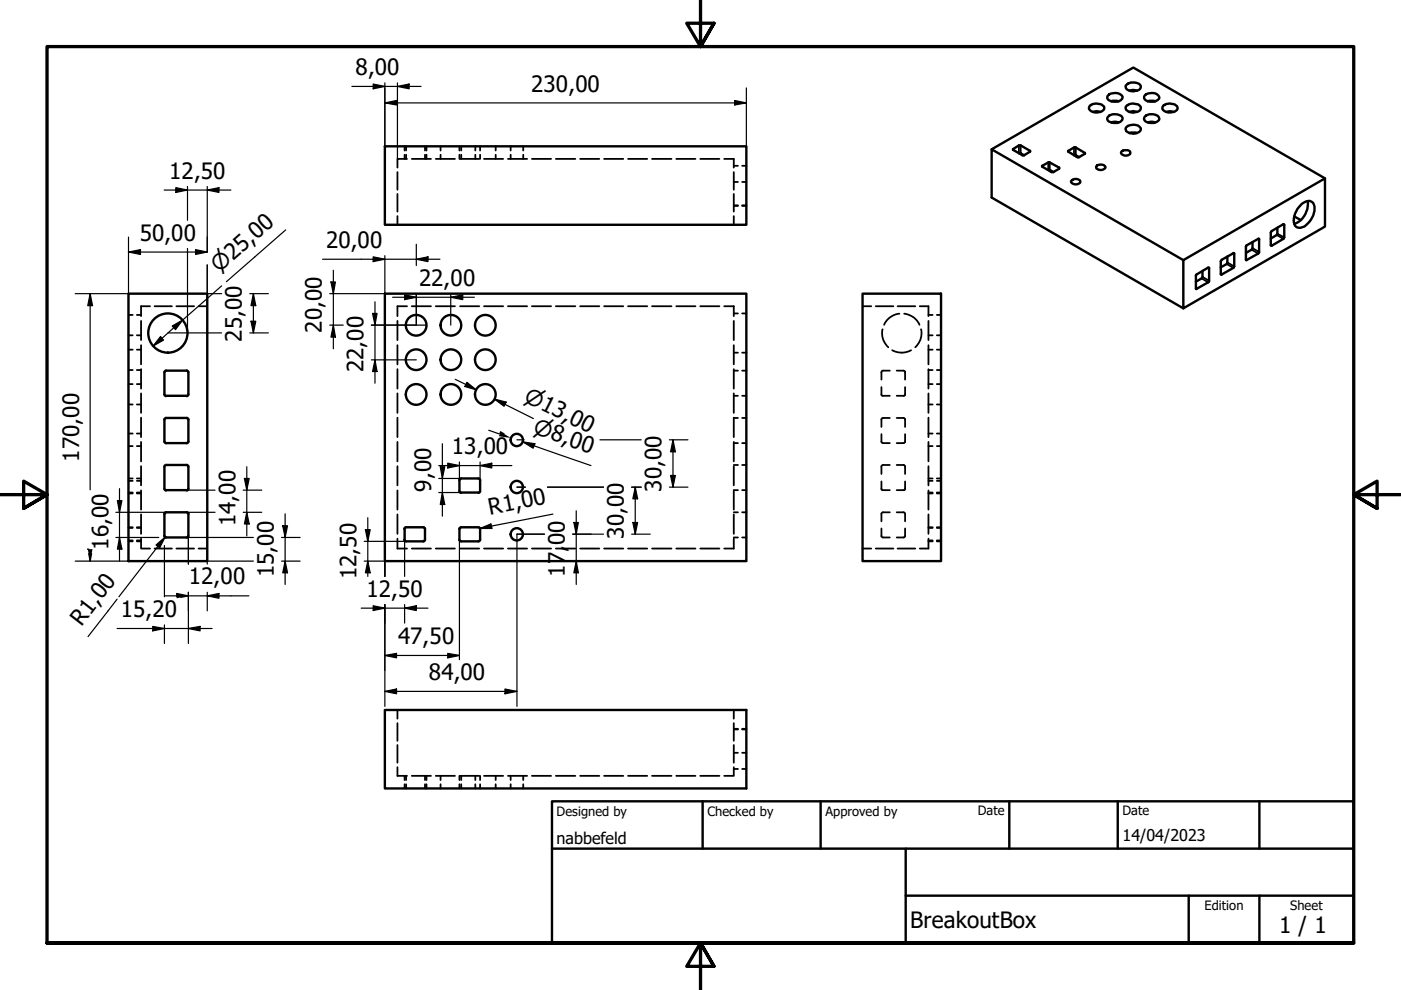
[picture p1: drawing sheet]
<svg xmlns="http://www.w3.org/2000/svg" width="297mm" height="210mm" viewBox="0 0 297 210" stroke-linecap="round" stroke-linejoin="round" font-family="sans-serif">
<!-- layer: Hidden (ISO) -->
<g fill="none" stroke="#000" stroke-width=".38">
<path d="M84.3 36.5v3.7M85.8 31v.9M85.8 32.8v.9M86.1 31v.9M86.1 32.8v.9M86.3 33.7h-2v1.8M87.3 33.7h4.1M90.1 31v.9M90.1 32.8v.9M90.4 31v.9M90.4 32.8v.9M92.4 33.7h4.1"/>
<path d="M93.4 31v.9M93.4 32.8v.9M97.4 31v.9M97.4 32.8v.9M97.5 33.7h4.1M97.8 31v.9M97.8 32.8v.9M100.8 31v.9M100.8 32.8v.9M101.8 31v.9M101.8 32.8v.9M102.6 33.7h4.1"/>
<path d="M105.1 31v.9M105.1 32.8v.9M107.7 33.7h4.1M108.3 31v.9M108.3 32.8v.9M110.9 31v.9M110.9 32.8v.9M112.8 33.7h4M117.9 33.7h4.1M123 33.7h4.1M128.1 33.7h4M133.2 33.7h4"/>
<path d="M138.2 33.7h4.2M143.4 33.7h4M148.5 33.7h4M153.5 33.7h2.1v1.8M155.6 36.5v3.7M155.6 38.6h.9M155.6 35.2h.9M157.4 38.6h.8M157.4 35.2h.8M84.3 41.1v3.8M84.3 45.8v1.9M155.6 41.1v3.8"/>
<path d="M155.6 45.8v1.9M155.6 43.7h.9M155.6 43.5h.9M157.4 43.7h.8M157.4 43.5h.8M27.2 66.8h.9M27.2 71.1h.9M27.2 74.1h.9M27.2 78.5h.9M29 66.8h.9M29 71.1h.9M29 74.1h.9"/>
<path d="M29 78.5h.9M29.9 68v4.1M29.9 73.2v4.1M29.9 78.3v4.1M31.8 64.9h-1.9v2.1M32.8 64.9h3.6M37.4 64.9h3.7M42.1 64.9h1.8M84.3 68v4.1M84.3 73.2v4.1M84.3 78.3v4.1M86.3 64.9h-2v2.1"/>
<path d="M87.3 64.9h4.1M92.4 64.9h4.1M97.5 64.9h4.1M102.6 64.9h4.1M107.7 64.9h4.1M112.8 64.9h4M117.9 64.9h4.1M123 64.9h4.1M128.1 64.9h4M133.2 64.9h4M138.2 64.9h4.2M143.4 64.9h4"/>
<path d="M148.5 64.9h4M153.5 64.9h2.1v2.1M155.6 68v4.1M155.6 73.2v4.1M155.6 78.3v4.1M155.6 78.6h.9M155.6 74.8h.9M155.6 66.5h.9M157.4 78.6h.8M157.4 74.8h.8M157.4 66.5h.8M182.9 64.9h1.8"/>
<path d="M185.7 64.9h3.7M186.9 78.8v1.7M187.1 69.8a3.8 3.8 0 0 0 1.2 3.8M188.7 78.6h-1.7M189.2 74.3a4.2 4.2 0 0 0 4 0M190.1 78.6h1.7M190.3 64.9h3.8M190.7 66.5a4 4 0 0 0-3.2 2.4M191.7 66.5a4 4 0 0 1 3.2 2.4M191.9 78.8v1.7M195 64.9h1.8v2.1M195.3 69.8a3.8 3.8 0 0 1-1.2 3.8"/>
<path d="M196.8 66.8h.9M196.8 71.1h.9M196.8 74.1h.9M196.8 78.5h.9M196.8 68v4.1M196.8 73.2v4.1M196.8 78.3v4.1M198.6 66.8h.9M198.6 71.1h.9M198.6 74.1h.9M198.6 78.5h.9M27.2 81.4h.9"/>
<path d="M27.2 85.8h.9M27.2 91.9h.9M27.2 94.6h.9M29 81.4h.9M29 85.8h.9M29 91.9h.9M29 94.6h.9M29.9 83.4v4.1M29.9 88.6v4.1M29.9 93.7v4.1M29.9 98.8v4.1M84.3 83.4v4.1"/>
<path d="M84.3 88.6v4.1M84.3 93.7v4.1M84.3 98.8v4.1M155.6 83.4v4.1M155.6 88.6v4.1M155.6 93.7v4.1M155.6 98.8v4.1M155.6 83.9h.9M155.6 94h.9M155.6 88.6h.9M155.6 98.6h.9M157.4 83.9h.8"/>
<path d="M157.4 94h.8M157.4 88.6h.8M157.4 98.6h.8M186.9 92v1.8M186.9 88.8v1.7M186.9 82.1v1.7M186.9 98.8v1.7M187 83.9h1.7M187 93.9l1.7 .1M188.7 98.6l-1.7 .1M188.7 88.6l-1.7 .1M190.1 83.9h1.7"/>
<path d="M190.1 88.6l1.7 .1M190.1 98.6l1.7 .1M191.8 93.9l-1.7 .1M191.9 88.8v1.7M191.9 82.1v1.7M191.9 92v1.8M191.9 98.8v1.7M196.8 81.4h.9M196.8 85.8h.9M196.8 91.9h.9M196.8 94.6h.9M196.8 83.4v4.1"/>
<path d="M196.8 88.6v4.1M196.8 93.7v4.1M196.8 98.8v4.1M198.6 81.4h.9M198.6 85.8h.9M198.6 91.9h.9M198.6 94.6h.9M27.2 101.4h.9M27.2 104.4h.9M27.2 114.8h.9M27.2 111.8h.9M27.2 111.9h.9"/>
<path d="M27.2 114.6h.9M27.2 102h.9M27.2 104.6h.9M29 101.4h.9M29 104.4h.9M29 114.8h.9M29 111.8h.9M29 111.9h.9M29 114.6h.9M29 102h.9M29 104.6h.9M29.9 114.2v2.1h1.9"/>
<path d="M29.9 104v4M29.9 109.1v4.1M32.8 116.3h3.6M37.4 116.3h3.7M42.1 116.3h1.8M84.3 114.2v2.1h2M84.3 104v4M84.3 109.1v4.1M87.3 116.3h4.1M92.4 116.3h4.1M97.5 116.3h4.1M102.6 116.3h4.1"/>
<path d="M107.7 116.3h4.1M112.8 116.3h4M117.9 116.3h4.1M123 116.3h4.1M128.1 116.3h4M133.2 116.3h4M138.2 116.3h4.2M143.4 116.3h4M148.5 116.3h4M155.6 104v4M155.6 109.1v4.1M155.6 114.2v2.1h-2.1"/>
<path d="M155.6 114h.9M155.6 108.6h.9M155.6 103.9h.9M157.4 114h.8M157.4 108.6h.8M157.4 103.9h.8M182.9 116.3h1.8M185.7 116.3h3.7M186.9 108.8v1.7M186.9 102.1v1.7M186.9 112v1.8M187 113.9l1.7 .1"/>
<path d="M187 103.9h1.7M188.7 108.6l-1.7 .1M190.1 103.9h1.7M190.1 108.6l1.7 .1M190.3 116.3h3.8M191.8 113.9l-1.7 .1M191.9 108.8v1.7M191.9 112v1.8M191.9 102.1v1.7M196.8 114.2v2.1h-1.8M196.8 101.4h.9M196.8 104.4h.9"/>
<path d="M196.8 114.8h.9M196.8 111.8h.9M196.8 111.9h.9M196.8 114.6h.9M196.8 102h.9M196.8 104.6h.9M196.8 104v4M196.8 109.1v4.1M198.6 101.4h.9M198.6 104.4h.9M198.6 114.8h.9M198.6 111.8h.9"/>
<path d="M198.6 111.9h.9M198.6 114.6h.9M198.6 102h.9M198.6 104.6h.9M84.3 150.5v1.9M84.3 153.3v3.8M84.3 158v3.7M155.6 150.5v1.9M155.6 153.3v3.8M155.6 158v3.7M155.6 159.6h.9M155.6 154.5h.9"/>
<path d="M155.6 154.7h.9M157.4 159.6h.8M157.4 154.5h.8M157.4 154.7h.8M84.3 162.7v1.8h2M85.8 164.5v.9M85.8 166.3v.9M86.1 164.5v.9M86.1 166.3v.9M87.3 164.5h4.1M90.1 164.5v.9M90.1 166.3v.9"/>
<path d="M90.4 164.5v.9M90.4 166.3v.9M92.4 164.5h4.1M93.4 164.5v.9M93.4 166.3v.9M97.4 164.5v.9M97.4 166.3v.9M97.5 164.5h4.1M97.8 164.5v.9M97.8 166.3v.9M100.8 164.5v.9M100.8 166.3v.9"/>
<path d="M101.8 164.5v.9M101.8 166.3v.9M102.6 164.5h4.1M105.1 164.5v.9M105.1 166.3v.9M107.7 164.5h4.1M108.3 164.5v.9M108.3 166.3v.9M110.9 164.5v.9M110.9 166.3v.9M112.8 164.5h4M117.9 164.5h4.1"/>
<path d="M123 164.5h4.1M128.1 164.5h4M133.2 164.5h4M138.2 164.5h4.2M143.4 164.5h4M148.5 164.5h4M155.6 162.7v1.8h-2.1M155.6 163h.9M157.4 163h.8"/>
</g>
<!-- layer: Visible (ISO) -->
<g fill="none" stroke="#000" stroke-width=".51">
<path d="M235.2 20a2.23 2.23 0 0 1 2.8 .5 1.39 1.39 0 0 1-1.9 1.1l-.4-.1a.8 .8 0 0 1-.8-.4 .8 .8 0 0 1 .1-.9zM238.9 17.9a2.13 2.13 0 0 1 3 .4v.2a1.84 1.84 0 0 1-2.6 .6 .72 .72 0 0 1-.4-1.2zM239.5 19.2l.6-.1 .9 .1M240.3 19.1v.2M81.6 31h76.6v16.7h-76.6zM210.2 31.7l30.1-17.4 40.6 23.5M214.8 31.6l1.2-.8h.4l2 1.3-1.3 .8h-.3l-2-1.1zM216 32.5h.4l.7 .4M220.9 35.2l1.6-.8 2 1.1 .1 .2-1.3 .8h-.4zM222.2 36h.4l.7 .5M222.9 36.2l-.2 .1M226.4 32l1.6-.8 2.1 1.3-1.6 .9z"/>
<path d="M227.2 38.3a1.23 1.23 0 0 1 1.8 .2 1.09 1.09 0 0 1-1.8 .3l-.1-.2zM227.7 32.9h.3l.8 .4M228.3 33.1l-.1 .1M231.1 22.4a2.38 2.38 0 0 1 3 .3 1.23 1.23 0 0 1-1.5 1.1l-1.1-.1a.75 .75 0 0 1-.6-.5 .75 .75 0 0 1 .2-.8zM231.7 23.7l.6-.1 1 .1M232.5 35.2a1.19 1.19 0 0 1 1.9 .3 1.19 1.19 0 0 1-2 0zM234.8 24.9a2.31 2.31 0 0 1 3.1-.2 1.09 1.09 0 0 1-1.4 1.4l-.8-.1a.87 .87 0 0 1-.9-1.1zM235.6 25.9l.6-.1 1 .1M235.6 21.5l.3-.1 1.3 .1M237.8 32.1a1.37 1.37 0 0 1 1.8 .2 .91 .91 0 0 1-1.3 .6 .54 .54 0 0 1-.5-.8zM238.9 26.9a2.13 2.13 0 0 1 3 .3 1.39 1.39 0 0 1-1.9 1.1l-.7-.2a.72 .72 0 0 1-.4-1.2zM238.9 22.4a2.27 2.27 0 0 1 2.8 .1l.2 .2a.99 .99 0 0 1-1.2 1.1 1.56 1.56 0 0 1-2.1-1z"/>
<path d="M239.5 28.2l.3-.1 1.2 .1M239.5 23.7l.6-.1 .9 .1M240.3 23.6v.2M242.8 20.2a1.97 1.97 0 0 1 3 .5 2.04 2.04 0 0 1-3.2 .1zM242.8 24.7a2.1 2.1 0 0 1 2.9 .3 1.05 1.05 0 0 1-1 1.1 1.6 1.6 0 0 1-2.1-1zM243.3 21.5l.3-.1 1.4 .1M243.3 25.9l.7-.1 1 .1M246.6 22.4a2.36 2.36 0 0 1 3 .1 .79 .79 0 0 1-.7 1.2 2.05 2.05 0 0 1-2.5-.6zM247.3 23.7l.6-.1 1 .1M250.9 55.2l30-17.4v10.2l-30 17.4zM250.9 55.2l-40.7-23.5v10.2l40.7 23.5M253.7 58.2l2.6-1.5v3.1l-2.7 1.5v-2.9z"/>
<path d="M255 57.4l-.1 1.6-1.3 .7M259 55.1l2.6-1.5 .1 .2-.1 2.8-2.6 1.7-.2-.2v-2.7zM260.2 54.4v1.5l-1.4 .8M264.3 52l2.7-1.4v3l-2.8 1.6v-3zM265.6 51.3v1.4l-1.4 .9M269.6 49.1l2.5-1.6 .2 .2v2.6l-.1 .3-2.6 1.5-.2-.1v-2.7zM270.8 48.3v1.5l-1.4 .8M274.4 45.9l1.4 .7M275.8 43.5a1.77 1.77 0 0 1 2.6-.4 4.1 4.1 0 0 1-2.3 5.1 1.25 1.25 0 0 1-1.4-.2 1.25 1.25 0 0 1-.4-1.3l.3-1.4 .5-1zM277.2 42.6a4.3 4.3 0 0 1-2.8 4.9M27.2 62.3h16.7v56.7h-16.7zM34.9 79v4.6"/>
<path d="M39.6 78.6l.3 .3M39.6 78.6h-4.4l-.3 .3M39.9 79v4.6M81.6 62.3h76.6v56.7h-76.6zM182.9 62.3h16.6v56.7h-16.6zM34.9 83.6l.3 .4M34.9 93.6l.3 .4h4.4M35.2 83.9h4.4M39.6 88.6l.3 .4v4.6M39.6 98.6l.3 .3v4.7l-.3 .4M39.6 88.6h-4.4l-.3 .2v4.8M39.6 98.6h-4.4l-.3 .2v4.8l.3 .4"/>
<path d="M39.9 83.6l-.3 .4M39.9 93.6l-.3 .4M34.9 113.6l.3 .4h4.4M34.9 108.9v4.7M35.2 103.9h4.4M39.6 108.6l.3 .4M39.6 108.6h-4.4l-.3 .4M39.9 108.9v4.7M39.9 113.6l-.3 .4M85.7 114.4l.4 .4h3.7M85.8 112.1v2.4M89.8 111.8l.3 .3"/>
<path d="M89.8 111.8h-3.7l-.4 .3M90.1 112.1v2.3l-.3 .4M97.4 104.1l.4 .4M97.4 112.1v2.3l.4 .4M97.8 101.4l-.4 .4v2.3M97.8 111.8l-.4 .3M97.8 101.4h3.6M97.8 104.4h3.6M97.8 114.8h3.6M97.8 111.8h3.6M101.4 101.4l.4 .4v2.3M101.4 111.8l.4 .3"/>
<path d="M101.8 104.1l-.4 .4M101.8 112.1v2.3l-.4 .4M81.6 150.5h76.6v16.7h-76.6z"/>
<circle cx="35.6" cy="70.6" r="4.2"/>
<circle cx="88.2" cy="76.3" r="2.19"/>
<circle cx="88.2" cy="69" r="2.19"/>
<circle cx="95.6" cy="76.3" r="2.19"/>
<circle cx="95.6" cy="69" r="2.19"/>
<circle cx="102.9" cy="76.3" r="2.19"/>
<circle cx="102.9" cy="69" r="2.19"/>
<circle cx="88.2" cy="83.6" r="2.19"/>
<circle cx="95.6" cy="83.6" r="2.19"/>
<circle cx="102.9" cy="83.6" r="2.19"/>
<circle cx="109.6" cy="93.3" r="1.3"/>
<circle cx="109.6" cy="113.3" r="1.3"/>
<circle cx="109.6" cy="103.3" r="1.3"/>
</g>
<!-- layer: Visible Narrow (ISO) -->
<g fill="none" stroke="#000" stroke-width=".38">
<path d="M214.8 31.6v.2M216 30.8v1.7M216.4 30.8v1.7M218.4 32v.2M221 35.2v.1M222.2 34.5v1.5M222.6 34.5v1.5M224.5 35.5v.3M226.5 32v.2M227.7 31.3v1.6M228.1 31.3v1.6M230 32.4v.2"/>
<path d="M254.8 59l1.4 .9M255 58.7l1.3 .8M256.2 56.7l.1 .2M258.8 58.1l.2 .1M260.1 56l1.4 .8M260.2 55.7l1.5 .8M261.5 53.7l.2 .1M264.2 55l.1 .2M265.4 52.9l1.4 .9M265.6 52.6l1.4 .8M266.8 50.6l.2 .1M269.4 52l.2 .1"/>
<path d="M270.7 49.8l1.4 .8M270.8 49.6l1.5 .7M272.1 47.5l.2 .2M253.6 61.2h.1"/>
</g>
<!-- layer: Border (ISO) -->
<path d="M148.5 -.1v10l-2.9-5h5.8l-2.9 5 2.9-5M0 104.9h10l-5-2.9v5.8l5-2.9-5 2.9M297 104.9h-10l5-2.9v5.8l-5-2.9 5 2.9M10 199.9v-190h277v190h-277h277M151.4 204.9l-2.9-5 2.9 5h-5.8l2.9-5v10" fill="none" stroke="#000" stroke-width=".7"/>
<!-- layer: Title (ISO) -->
<path d="M117 169.9h170v30h-170zM117 179.9h170M149 169.9v10M174 169.9v10M192 179.9v20M214 169.9v10M237 169.9v10M267 169.9v10M192 189.9h95M252 189.9v10M267 189.9v10" fill="none" stroke="#000" stroke-width=".51"/>
<!-- layer: Dimension (ISO) -->
<g fill="none" stroke="#000" stroke-width=".25">
<path d="M74.6 18.3h14.7M79.1 17.8l2.5 .5-2.5 .5zM81.6 17.6v13.4M84.3 18.3l2.4-.5v1zM84.3 17.6v16.1M158.2 18.6v12.4M37.3 39.8l2.5 .5-2.5 .5zM39.8 39.5v7.2M43.9 39.5v13.9l-2.4-.5v1l2.4-.5h-16.7M81.6 21.8l2.5-.5v1zM81.6 21.8h76.6M155.8 21.3l2.4 .5-2.4 .5z"/>
<path d="M27.2 53.4l2.6-.5v1zM27.2 50.3v12h-11.3M34.8 40.3h14.2M39.8 52.7v17.9M43.9 40.3l2.5-.5v1zM43.9 56.2v6.1h3.1M60.6 48.7l-12.6 11M68.4 55h24.9M70.2 59.8h.9l-.4 2.5zM70.7 57.3v16.6M79.1 54.5l2.5 .5-2.5 .5zM81.6 54.2v8.1h-11.7"/>
<path d="M88.3 55l2.4-.5v1zM88.3 51.8v4.5M19.1 62.3l.5 2.5h-1zM19.1 62.3v41.6M34 71.3l.7 .8-2.3 1.3zM35.6 70.6h11.4M36.5 69.1l2.2-1.2-1.5 2zM47 60.6l-14.6 12.8M53 62.3h3.9M53 70.6h3.9M53.2 68.1h1l-.5 2.5zM53.7 62.3l.5 2.5h-1z"/>
<path d="M53.7 62.3v8.3M69.9 68.9h2.9M70.7 68.9l.4 2.6h-.9zM78.7 76.3h9.6M78.7 68.9h11.7M79 66.5h.9l-.4 2.4zM79.5 76.3l.4 2.5h-.9zM79.5 64v17.3M83.2 63h17.4M85.8 62.5l2.5 .5-2.5 .5zM88.3 62.3v6.6M95.6 63l2.5-.5v1z"/>
<path d="M95.6 62.3v6.6M52.3 99v14.6M93 98.7h15.5M93.3 99h1l-.5 2.4zM93.8 94.1v15.3M94.9 98.2l2.5 .5-2.5 .5zM96.5 80.4l4.5 2.2M97.4 98v3.8M99 81.1l2 1.5-2.4-.6zM101.8 98.7l2.5-.5v1zM101.8 98v3.8M103.6 91.2l2.2 .8"/>
<path d="M104.8 84.6l2.5 .7-.4 .8zM106 92l.1-.5 .8 .5M107.1 85.7l-2.3-1.1 8.3 4.1M109.6 93.3h1.5M110.9 93.7l2.5 .4-.4 .9zM113.2 94.5l-2.3-.8 14.4 5M127.2 93.3h8.8M141.9 93.3h4M142.7 93.3l.5 2.5h-1zM142.7 93.3v10M15.9 119h11.3M18.6 116.4h.1"/>
<path d="M18.6 116.4v.1M18.8 117.4l.3 1.6 .3-1.6M19.1 117.4v1.6M24.6 108.6h10.6M24.6 114h9.1M24.9 106.1h.9l-.5 2.5zM25.3 114l.5 2.4h-.9zM25.3 103.6v15.4M33.1 115.5l1.9-1.6-1.2 2.3zM34.9 113.6v.3M34.9 115.7v10.8M34.9 114h.3"/>
<path d="M35 113.9l-9.8 12.6M39.6 108.6h6M39.6 114h14.1M39.6 103.9h6M39.9 113.6v6M51.6 108.6h3.9M51.6 103.9h3.9M51.8 101.4h1l-.5 2.5zM52.3 108.6l.5 2.5h-1zM53.7 119h-9.8v.6M59.7 119h3.9M59.7 114h3.9"/>
<path d="M59.9 111.5h1.1l-.5 2.5zM60.5 119l.5 2.4h-1.1zM60.5 108.9v15M77.2 119h4.4v3.2M77.2 114.8h8.9M77.5 112.3h1l-.5 2.5zM78 119l.5 2.4h-1zM78 109.8v12.4M85.8 114.5v7.7M93 104.4h4.8M93 101.4h4.8M93.8 104.4l.5 2.6h-1z"/>
<path d="M97.4 114.5v25.4M101.7 112l2.4-.9 .2 .9zM109.6 103.3h1.8M115.4 113.3h-5.8v36.5M116.1 103.3h11.9M117.2 109l-15.5 3M121.4 113.3h6.6M121.7 110.8h.9l-.4 2.5zM122.2 119l.4 2.4h-.9zM122.2 108.3v15.6M133.9 113.3h4M133.9 103.3h2.1"/>
<path d="M134.2 110.8h1l-.5 2.5zM134.7 103.3l.5 2.5h-1zM134.7 103.3v10M141.9 103.3h4M142.2 100.8h1l-.5 2.5zM24.8 133.3h20.2M24.8 127l-6.1 8M32.4 132.8l2.5 .5-2.5 .5zM34.9 132.5v3.9M34.9 126.3h17.9M37.5 126.5v-.7l2.4 .5-1.5 .4M39.9 133.3l2.5-.5v1z"/>
<path d="M39.9 125.6v10.8M43.9 126.3l2.5-.5v1zM43.9 125.6v3.9M76.6 128.9h14.1M79.1 128.4l2.5 .5-2.5 .5zM81.6 139l2.5-.5v1zM81.6 128.2v21.6M81.6 139h15.8M85.8 128.9l2.5-.5v1zM85.8 128.2v3.9M94.9 138.5l2.5 .5-2.5 .5zM81.6 146.6l2.5-.5v1z"/>
<path d="M81.6 146.6h28M107.1 146.1l2.5 .5-2.5 .5z"/>
</g>
<g fill="#000">
<path d="M79.1 17.8l2.5 .5-2.5 .5z" fill-rule="evenodd"/>
<path d="M84.3 18.3l2.4-.5v1z" fill-rule="evenodd"/>
<path d="M43.9 40.3l2.5-.5v1z" fill-rule="evenodd"/>
<path d="M81.6 21.8l2.5-.5v1z" fill-rule="evenodd"/>
<path d="M155.8 21.3l2.4 .5-2.4 .5z" fill-rule="evenodd"/>
<path d="M27.2 53.4l2.6-.5v1z" fill-rule="evenodd"/>
<path d="M37.3 39.8l2.5 .5-2.5 .5z" fill-rule="evenodd"/>
<path d="M41.5 52.9l2.4 .5-2.4 .5z" fill-rule="evenodd"/>
<path d="M70.2 59.8h.9l-.4 2.5z" fill-rule="evenodd"/>
<path d="M79.1 54.5l2.5 .5-2.5 .5z" fill-rule="evenodd"/>
<path d="M88.3 55l2.4-.5v1z" fill-rule="evenodd"/>
<path d="M19.1 62.3l.5 2.5h-1z" fill-rule="evenodd"/>
<path d="M34 71.3l.7 .8-2.3 1.3z" fill-rule="evenodd"/>
<path d="M36.5 69.1l2.2-1.2-1.5 2z" fill-rule="evenodd"/>
<path d="M53.2 68.1h1l-.5 2.5z" fill-rule="evenodd"/>
<path d="M53.7 62.3l.5 2.5h-1z" fill-rule="evenodd"/>
<path d="M70.7 68.9l.4 2.6h-.9z" fill-rule="evenodd"/>
<path d="M79 66.5h.9l-.4 2.4z" fill-rule="evenodd"/>
<path d="M79.5 76.3l.4 2.5h-.9z" fill-rule="evenodd"/>
<path d="M85.8 62.5l2.5 .5-2.5 .5z" fill-rule="evenodd"/>
<path d="M95.6 63l2.5-.5v1z" fill-rule="evenodd"/>
<path d="M93.3 99h1l-.5 2.4z" fill-rule="evenodd"/>
<path d="M94.9 98.2l2.5 .5-2.5 .5z" fill-rule="evenodd"/>
<path d="M99 81.1l2 1.5-2.4-.6z" fill-rule="evenodd"/>
<path d="M101.8 98.7l2.5-.5v1z" fill-rule="evenodd"/>
<path d="M106.1 91.5l2.2 1.4-2.5-.4z" fill-rule="evenodd"/>
<path d="M104.8 84.6l2.5 .7-.4 .8z" fill-rule="evenodd"/>
<path d="M110.9 93.7l2.5 .4-.4 .9z" fill-rule="evenodd"/>
<path d="M142.7 93.3l.5 2.5h-1z" fill-rule="evenodd"/>
<path d="M18.6 116.4h1l-.5 2.6z" fill-rule="evenodd"/>
<path d="M24.9 106.1h.9l-.5 2.5z" fill-rule="evenodd"/>
<path d="M25.3 114l.5 2.4h-.9z" fill-rule="evenodd"/>
<path d="M33.1 115.5l1.9-1.6-1.2 2.3z" fill-rule="evenodd"/>
<path d="M51.8 101.4h1l-.5 2.5z" fill-rule="evenodd"/>
<path d="M52.3 108.6l.5 2.5h-1z" fill-rule="evenodd"/>
<path d="M59.9 111.5h1.1l-.5 2.5z" fill-rule="evenodd"/>
<path d="M77.5 112.3h1l-.5 2.5z" fill-rule="evenodd"/>
<path d="M93.8 104.4l.5 2.6h-1z" fill-rule="evenodd"/>
<path d="M101.7 112l2.4-.9 .2 .9z" fill-rule="evenodd"/>
<path d="M121.7 110.8h.9l-.4 2.5z" fill-rule="evenodd"/>
<path d="M134.2 110.8h1l-.5 2.5z" fill-rule="evenodd"/>
<path d="M134.7 103.3l.5 2.5h-1z" fill-rule="evenodd"/>
<path d="M142.2 100.8h1l-.5 2.5z" fill-rule="evenodd"/>
<path d="M32.4 132.8l2.5 .5-2.5 .5z" fill-rule="evenodd"/>
<path d="M37.5 125.8l2.4 .5-2.4 .5z" fill-rule="evenodd"/>
<path d="M39.9 133.3l2.5-.5v1z" fill-rule="evenodd"/>
<path d="M43.9 126.3l2.5-.5v1z" fill-rule="evenodd"/>
<path d="M60.5 119l.5 2.4h-1.1z" fill-rule="evenodd"/>
<path d="M78 119l.5 2.4h-1z" fill-rule="evenodd"/>
<path d="M79.1 128.4l2.5 .5-2.5 .5z" fill-rule="evenodd"/>
<path d="M81.6 139l2.5-.5v1z" fill-rule="evenodd"/>
<path d="M85.8 128.9l2.5-.5v1z" fill-rule="evenodd"/>
<path d="M94.9 138.5l2.5 .5-2.5 .5z" fill-rule="evenodd"/>
<path d="M122.2 119l.4 2.4h-.9z" fill-rule="evenodd"/>
<path d="M81.6 146.6l2.5-.5v1z" fill-rule="evenodd"/>
<path d="M107.1 146.1l2.5 .5-2.5 .5z" fill-rule="evenodd"/>
</g>
<g font-size="4.8">
<text x="75.4" y="15.9">8,00</text>
<text x="112.6" y="19.4">230,00</text>
<text x="35.9" y="37.9">12,50</text>
<text x="29.7" y="51.1">50,00</text>
<text x="69.2" y="52.5">20,00</text>
<text x="88.8" y="60.6">22,00</text>
<text x="68.3" y="70.5" transform="rotate(-90 68.3 70.5)">20,00</text>
<text x="51.3" y="72.4" transform="rotate(-90 51.3 72.4)">25,00</text>
<text x="77.1" y="78.9" transform="rotate(-90 77.1 78.9)">22,00</text>
<text x="16.8" y="97.9" transform="rotate(-90 16.8 97.9)">170,00</text>
<text x="95.8" y="96.3">13,00</text>
<text x="91.4" y="104.2" transform="rotate(-90 91.4 104.2)">9,00</text>
<text x="140.3" y="104.2" transform="rotate(-90 140.3 104.2)">30,00</text>
<text x="49.9" y="111.6" transform="rotate(-90 49.9 111.6)">14,00</text>
<text x="103.9" y="109.2" transform="rotate(-11 103.9 109.2)">R1,00</text>
<text x="23" y="116.6" transform="rotate(-90 23 116.6)">16,00</text>
<text x="119.8" y="115.5" transform="rotate(-90 119.8 115.5)">00</text>
<text x="132.3" y="114.3" transform="rotate(-90 132.3 114.3)">30,00</text>
<text x="40.1" y="123.9">12,00</text>
<text x="58" y="122.4" transform="rotate(-90 58 122.4)">15,00</text>
<text x="75.6" y="122.8" transform="rotate(-90 75.6 122.8)">12,50</text>
<text x="119.8" y="122.3" transform="rotate(-90 119.8 122.3)">17,</text>
<text x="25.6" y="130.9">15,20</text>
<text x="77.7" y="126.5">12,50</text>
<text x="17.3" y="132.9" transform="rotate(-52 17.3 132.9)">R1,00</text>
<text x="84.4" y="136.6">47,50</text>
<text x="90.9" y="144.2">84,00</text>
<text x="193" y="196.7">BreakoutBox</text>
<text x="271.2" y="197.8">1 / 1</text>
</g>
<g font-size="4.6">
<text x="46.5" y="57.9" transform="rotate(-41 46.5 57.9)">⌀25,00</text>
<text x="110.9" y="84.9" transform="rotate(27 110.9 84.9)">⌀13,00</text>
<text x="112.8" y="91.9" transform="rotate(19 112.8 91.9)">⌀8,00</text>
</g>
<g font-size="3.4">
<text x="118" y="178.9">nabbefeld</text>
<text x="238" y="178.3">14/04/2023</text>
</g>
<g font-size="2.7">
<text x="118" y="173">Designed by</text>
<text x="150" y="173">Checked by</text>
<text x="175" y="173">Approved by</text>
<text x="207.3" y="172.9">Date</text>
<text x="238" y="172.9">Date</text>
<text x="255.4" y="193">Edition</text>
<text x="273.6" y="193">Sheet</text>
</g>
</svg>
